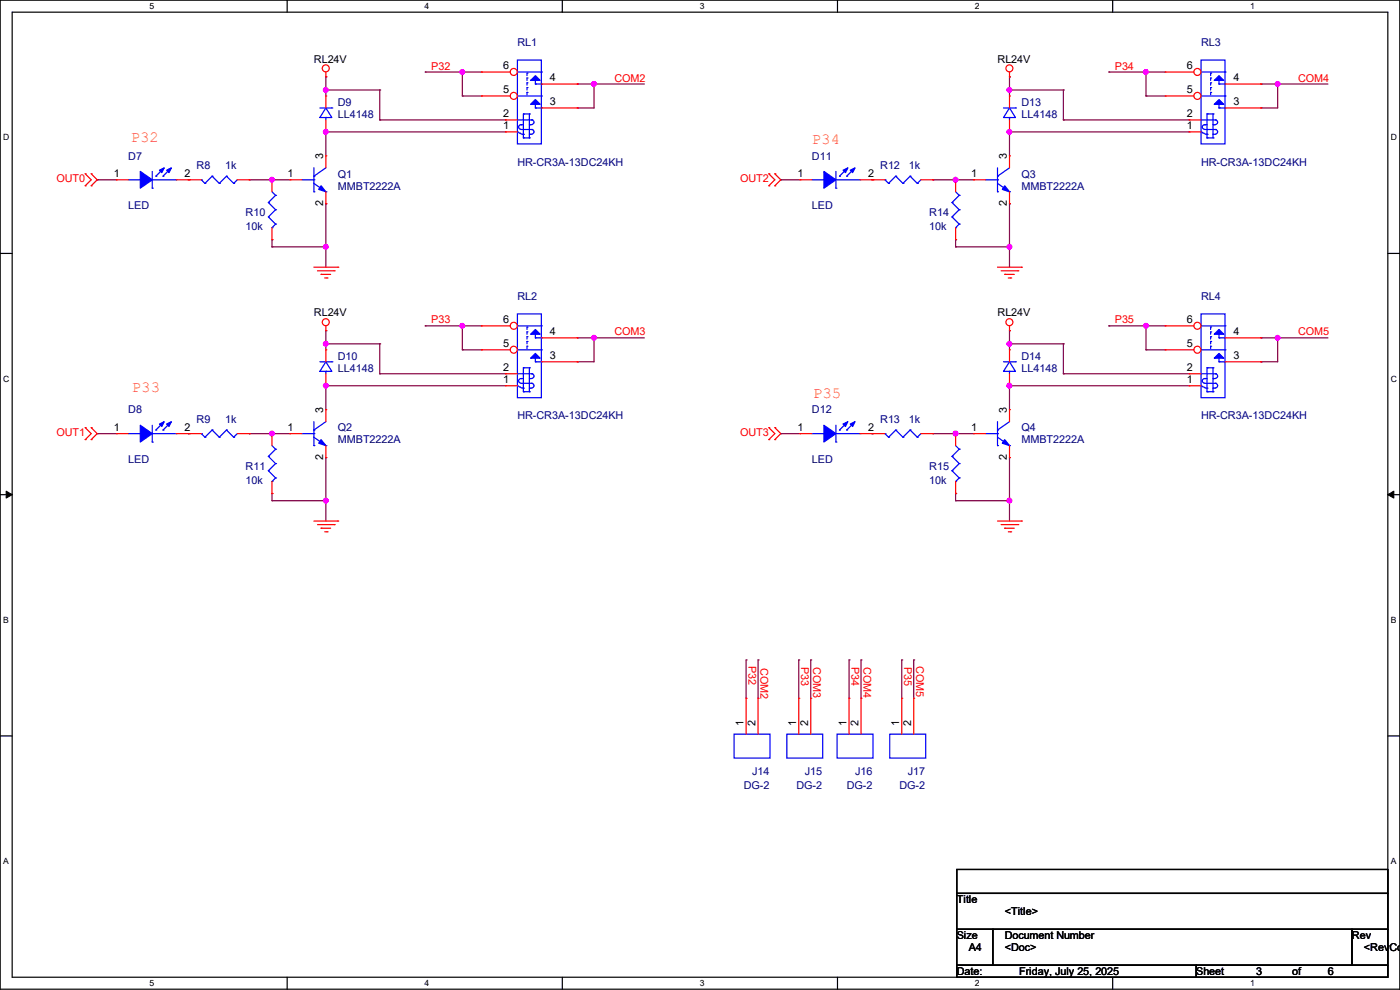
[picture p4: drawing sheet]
<svg xmlns="http://www.w3.org/2000/svg" width="297mm" height="210mm" viewBox="0 0 297 210" stroke-linecap="round" stroke-linejoin="round" font-family="sans-serif">
<path d="M0 0h297v209.8h-297zM2.6 2.6h291.8v204.7h-291.8z" fill="none" stroke="#000" stroke-width=".25"/>
<g fill="#fff">
<path d="M31.7 .3h1v2h-1z"/>
<path d="M31.7 207.6h1v1.9h-1z"/>
</g>
<path d="M60.9 0v2.6M60.9 207.3v2.5" fill="none" stroke="#000" stroke-width=".25"/>
<g fill="#fff">
<path d="M90.1 .3h1v2h-1z"/>
<path d="M90.1 207.6h1v1.9h-1z"/>
</g>
<path d="M119.3 0v2.6M119.3 207.3v2.5" fill="none" stroke="#000" stroke-width=".25"/>
<g fill="#fff">
<path d="M148.5 .3h.9v2h-.9z"/>
<path d="M148.5 207.6h.9v1.9h-.9z"/>
</g>
<path d="M177.7 0v2.6M177.7 207.3v2.5" fill="none" stroke="#000" stroke-width=".25"/>
<g fill="#fff">
<path d="M206.8 .3h1v2h-1z"/>
<path d="M206.8 207.6h1v1.9h-1z"/>
</g>
<path d="M236.1 0v2.6M236.1 207.3v2.5" fill="none" stroke="#000" stroke-width=".25"/>
<g fill="#fff">
<path d="M265.2 .3h1v2h-1z"/>
<path d="M265.2 207.6h1v1.9h-1z"/>
<path d="M.7 28.2h1.2v1.9h-1.2z"/>
<path d="M295.1 28.2h1.2v1.9h-1.2z"/>
<path d="M.7 79.3h1.2v2h-1.2z"/>
<path d="M295.1 79.3h1.2v2h-1.2z"/>
</g>
<path d="M0 53.8h2.6M294.4 53.8h2.6" fill="none" stroke="#000" stroke-width=".25"/>
<g fill="#fff">
<path d="M.7 130.5h1.2v2h-1.2z"/>
<path d="M295.1 130.5h1.1v2h-1.1z"/>
</g>
<path d="M0 104.9h2.6M294.4 104.9h2.6" fill="none" stroke="#000" stroke-width=".25"/>
<path d="M1.3 104.2l1.3 .7-1.3 .8zM294.4 104.9l1.3-.7v1.5z" fill="#000" stroke="#000" stroke-width=".21"/>
<g fill="#fff">
<path d="M.7 181.7h1.2v2h-1.2z"/>
<path d="M295.1 181.7h1.1v2h-1.1z"/>
</g>
<path d="M0 156.1h2.6M294.4 156.1h2.6M203 184.4h91.4v5.1h-91.4zM203 189.5h91.4v7.6h-91.4zM203 197.1h7.6v7.7h-7.6zM210.6 197.1h76.2v7.7h-76.2zM286.8 197.1h7.6v7.7h-7.6zM203 204.8h50.8v2.5h-50.8zM253.8 204.8h40.6v2.5h-40.6z" fill="none" stroke="#000" stroke-width=".25"/>
<g fill="none" stroke="#800040" stroke-width=".25">
<path d="M69.1 19.1h.1M69.1 16.3h.1M69.1 16.3v4.1M69.1 19.1h11.5M80.6 19.1h.1M80.6 19.1v6.3M90.2 15.3h.1M90.2 15.3h12M98.1 15.3h.1M98.1 15.3v5.1M122.5 17.8h.1M122.5 17.8h14.2"/>
<path d="M126 17.8h.1M126 17.8v5.1h-3.5M214.2 19.1h.1M214.2 16.3h.1M214.2 19.1h11.4M214.2 16.3v4.1M225.6 19.1h.1M225.6 19.1v6.3M235.2 15.3h.1M235.2 15.3h12M243.1 15.3h.1M243.1 15.3v5.1"/>
<path d="M267.5 17.8h.1M267.5 17.8h14.2M271.1 17.8h.1M271.1 17.8v5.1h-3.6M20.6 38.1h.1M20.6 38.1h4.1M39.9 38.1h.1M39.9 38.1h.3M52.9 38.1h.1M52.9 38.1h8.6M57.7 38.1h.1M69.1 28h.1"/>
<path d="M69.1 28v5.1M69.1 28h38.1M80.6 25.4h.1M80.6 25.4h26.6M98.1 20.4h.1M98.1 20.4h4.1M122.5 22.9h.1M165.7 38.1h.1M165.7 38.1h4M185 38.1h.1M185 38.1h.2M197.9 38.1h.1"/>
<path d="M197.9 38.1h8.6M202.7 38.1h.1M214.2 28h.1M214.2 28h38.1M214.2 28v5.1M225.6 25.4h.1M225.6 25.4h26.7M243.1 20.4h.1M243.1 20.4h4.1M267.5 22.9h.1M57.7 52.4h.1M57.7 50.8h.1"/>
<path d="M57.7 52.4h11.4M57.7 50.8v1.6M69.1 43.2h.1M69.1 52.4h.1M69.1 43.2v13.5M202.7 52.4h.1M202.7 50.8h.1M202.7 52.4h11.5M202.7 50.8v1.6M214.2 43.2h.1M214.2 52.4h.1M214.2 43.2v13.5"/>
<path d="M69.1 72.9h.1M69.1 70.1h.1M69.1 70.1v4.1M69.1 72.9h11.5M80.6 72.9h.1M80.6 79.3h.1M80.6 72.9v6.4M80.6 79.3h26.6M90.2 69.1h.1M90.2 69.1h12M98.1 69.1h.1M98.1 74.2h.1"/>
<path d="M98.1 69.1v5.1M98.1 74.2h4.1M122.5 76.8h.1M122.5 71.7h.1M122.5 71.7h14.2M126 71.7h.1M126 71.7v5.1h-3.5M214.2 72.9h.1M214.2 70.1h.1M214.2 72.9h11.4M214.2 70.1v4.1M225.6 72.9h.1"/>
<path d="M225.6 79.3h.1M225.6 72.9v6.4M225.6 79.3h26.7M235.2 69.1h.1M235.2 69.1h12M243.1 69.1h.1M243.1 74.2h.1M243.1 74.2h4.1M243.1 69.1v5.1M267.5 76.8h.1M267.5 71.7h.1M267.5 71.7h14.2"/>
<path d="M271.1 71.7h.1M271.1 71.7v5.1h-3.6M20.6 92h.1M20.6 92h4.1M39.9 92h.1M39.9 92h.3M52.9 92h.1M52.9 92h8.6M57.7 92h.1M69.1 97.1h.1M69.1 81.8h.1M69.1 81.8v5.1"/>
<path d="M69.1 97.1v13.4M69.1 81.8h38.1M165.7 92h.1M165.7 92h4M185 92h.1M185 92h.2M197.9 92h.1M197.9 92h8.6M202.7 92h.1M214.2 97.1h.1M214.2 81.8h.1M214.2 81.8v5.1"/>
<path d="M214.2 97.1v13.4M214.2 81.8h38.1M57.7 106.2h.1M57.7 104.7h.1M57.7 104.7v1.5M57.7 106.2h11.4M69.1 106.2h.1M202.7 106.2h.1M202.7 104.7h.1M202.7 106.2h11.5M202.7 104.7v1.5M214.2 106.2h.1"/>
<path d="M158.3 140h.1M158.3 140v8.1M160.8 140h.1M160.8 140v8.1M169.5 140h.1M169.5 140v8.1M172 140h.1M172 140v8.1M180.1 140h.1M180.1 140v8.1M182.7 140h.1M182.7 140v8.1"/>
<path d="M191.3 140h.1M191.3 140v8.1M193.8 140h.1M193.8 140v8.1"/>
</g>
<g fill="#f0f" stroke="#f0f" stroke-width=".25">
<circle cx="69.1" cy="52.3" r=".49"/>
<circle cx="57.7" cy="38.1" r=".49"/>
<circle cx="69.1" cy="28" r=".49"/>
<circle cx="69.1" cy="19.1" r=".49"/>
<circle cx="69.1" cy="106.2" r=".49"/>
<circle cx="57.7" cy="92" r=".49"/>
<circle cx="69.1" cy="72.9" r=".49"/>
<circle cx="214.1" cy="52.3" r=".49"/>
<circle cx="202.7" cy="38.1" r=".49"/>
<circle cx="214.1" cy="19.1" r=".49"/>
<circle cx="214.1" cy="106.2" r=".49"/>
<circle cx="202.7" cy="92" r=".49"/>
<circle cx="214.1" cy="72.9" r=".49"/>
<circle cx="126" cy="17.8" r=".49"/>
<circle cx="69.1" cy="81.8" r=".49"/>
<circle cx="126" cy="71.6" r=".49"/>
<circle cx="214.1" cy="28" r=".49"/>
<circle cx="271" cy="17.8" r=".49"/>
<circle cx="214.1" cy="81.8" r=".49"/>
<circle cx="271" cy="71.6" r=".49"/>
<circle cx="98.1" cy="15.3" r=".49"/>
<circle cx="98.1" cy="69.1" r=".49"/>
<circle cx="243.1" cy="15.3" r=".49"/>
<circle cx="243.1" cy="69.1" r=".49"/>
</g>
<g fill="none" stroke="#f00" stroke-width=".25">
<path d="M69.1 16.3h.1M69.1 15.3v1M214.2 16.3h.1M214.2 15.3v1M18.1 36.9h.1M18.1 39.4h.1M18.1 36.9l1.2 1.2-1.2 1.3M19.3 39.4h.1M19.3 36.9h.1M19.3 36.9l1.3 1.2-1.3 1.3M163.1 36.9h.1M163.1 39.4h.1"/>
<path d="M163.1 36.9l1.3 1.2-1.3 1.3M164.4 39.4h.1M164.4 36.9h.1M164.4 36.9l1.3 1.2-1.3 1.3M66.6 56.7h5.1M67.4 57.4h3.5M68.1 58.2h.1M68.1 58.2h2M68.9 59h.5M69.4 59h.1M70.9 57.4h.1M71.7 56.7h.1"/>
<path d="M211.6 56.7h5.1M212.4 57.4h3.5M213.1 58.2h.1M213.1 58.2h2.1M213.9 59h.5M214.4 59h.1M215.9 57.4h.1M216.7 56.7h.1M69.1 70.1h.1M69.1 69.1v1M214.2 70.1h.1M214.2 69.1v1"/>
<path d="M18.1 90.7h.1M18.1 93.3h.1M18.1 90.7l1.2 1.3-1.2 1.3M19.3 93.3h.1M19.3 90.7h.1M19.3 90.7l1.3 1.3-1.3 1.3M163.1 90.7h.1M163.1 93.3h.1M163.1 90.7l1.3 1.3-1.3 1.3M164.4 93.3h.1M164.4 90.7h.1M164.4 90.7l1.3 1.3-1.3 1.3"/>
<path d="M66.6 110.5h5.1M67.4 111.3h3.5M68.1 112.1h.1M68.1 112.1h2M68.9 112.8h.5M69.4 112.8h.1M70.9 111.3h.1M71.7 110.5h.1M211.6 110.5h5.1M212.4 111.3h3.5M213.1 112.1h.1M213.1 112.1h2.1"/>
<path d="M213.9 112.8h.5M214.4 112.8h.1M215.9 111.3h.1M216.7 110.5h.1"/>
<circle cx="69.1" cy="14.5" r=".74"/>
<circle cx="214.1" cy="14.5" r=".74"/>
<circle cx="69.1" cy="68.3" r=".74"/>
<circle cx="214.1" cy="68.3" r=".74"/>
</g>
<g fill="#00f" stroke="#00f" stroke-width=".25">
<path d="M113.6 69.9l1 1h-2z"/>
<path d="M113.6 75l1 1h-2z"/>
</g>
<g fill="none" stroke="#00f" stroke-width=".25">
<path d="M109.8 66.6h5.1v17.8h-5.1zM109.8 74.2h5.1M109.8 79.3h3M109.8 69.1h5.1M111 78h.1M111 78v5.1M111 78h1.3M111.8 73.4h.1M111.8 72.4h.1M111.8 71.4h.1M111.8 70.4h.1M111.8 69.4h.1"/>
<path d="M111.8 69.4v.5M111.8 70.4v.5M111.8 71.4v.5M111.8 72.4v.5M111.8 73.4v.6M112.3 78h.1M112.3 78v5.1M112.8 79.3h.1M112.8 79.3a.49 .49 0 0 1 .5 .5 .49 .49 0 0 1-.5 .5M113.6 76.8h.1M113.6 71.7h.1M113.6 70.9v.8"/>
<path d="M113.6 76v.8M113.6 76.8h1.3M113.6 71.7h1.3M114.9 74.2h.1M114.9 76.8h.1M114.9 69.1h.1M114.9 71.7h.1M109.8 81.8l.4 .3M110.3 82l.7 .3M110.5 80.3h.1M110.5 80.3h.5M110.5 81.3h2.3"/>
<path d="M110.5 80.3a.49 .49 0 0 0-.5 .5 .49 .49 0 0 0 .5 .5M111 83.1h.1M111 82.3h.1M111 83.1h1.3M112.3 83.1h.1M112.3 80.3h.1M112.3 82.3h.1M112.3 80.3h.5M112.8 81.3h.1M112.8 81.3a.49 .49 0 0 1 .5 .5 .49 .49 0 0 1-.5 .5h-.5"/>
</g>
<circle cx="109" cy="69.1" r=".74" fill="#fff" stroke="#f00" stroke-width=".25"/>
<path d="M102.2 69.1h.1M102.2 69.1h6M114.9 71.7h7.6M122.5 71.7h.1" fill="none" stroke="#f00" stroke-width=".25"/>
<circle cx="109" cy="74.2" r=".74" fill="#fff" stroke="#f00" stroke-width=".25"/>
<g fill="none" stroke="#f00" stroke-width=".25">
<path d="M57.7 38.1h.1M57.7 38.1v2.6M69.1 28h.1M69.1 20.4h.1M69.1 20.4v2.5M69.1 25.4v2.6M202.7 38.1h.1M202.7 38.1v2.6M206.5 38.1h.1M206.5 38.1h2.6M214.2 28h.1M214.2 20.4h.1"/>
<path d="M214.2 33.1h.1M214.2 20.4v2.5M214.2 25.4v2.6M214.2 33.1v2.5M57.7 50.8h.1M57.7 48.3v2.5M202.7 50.8h.1M202.7 48.3v2.5M214.2 43.2h.1M214.2 40.7v2.5M102.2 74.2h.1M102.2 74.2h6"/>
<path d="M107.2 79.3h.1M107.2 79.3h2.6M114.9 76.8h7.6M122.5 76.8h.1M214.2 74.2h.1M214.2 74.2v2.6M214.2 79.3v2.5M107.2 81.8h.1M107.2 81.8h2.6M202.7 92h.1M202.7 92v2.5M214.2 81.8h.1"/>
<path d="M202.7 104.7h.1M202.7 102.2v2.5M169.5 148.1h.1M169.5 148.1v7.6M172 148.1h.1M172 148.1v7.6M191.3 148.1h.1M191.3 148.1v7.6M193.8 148.1h.1M193.8 148.1v7.6"/>
</g>
<g fill="none" stroke="#00f" stroke-width=".25">
<path d="M254.8 12.7h5.1v17.8h-5.1zM254.8 15.3h5.1M256.8 19.6h.1M256.8 18.6h.1M256.8 17.6h.1M256.8 16.6h.1M256.8 15.5h.1M256.8 15.5v.5M256.8 16.6v.5M256.8 17.6v.5M256.8 18.6v.5M256.8 19.6v.5"/>
<path d="M258.6 17.8h.1M258.6 17.1v.7M258.6 17.8h1.3M259.9 15.3h.1M259.9 17.8h.1M67.9 22.9h2.5M69.1 22.9l1.3 2h-2.5zM69.1 24.9h.1M69.1 24.9v.5M70.4 22.9h.1M209.1 38.1h2.5M211.6 37.4h.1"/>
<path d="M211.6 38.1h.1M211.6 38.9l2.6 1.8M211.6 35.6v5.1M212.9 22.9h2.5M214.2 22.9l1.2 2h-2.5zM214.2 24.9h.1M214.2 24.9v.5M214.2 35.6l-2.6 1.8M215.4 22.9h.1M254.8 28l.4 .3M254.8 20.4h5.1M254.8 25.4h3.1"/>
<path d="M255.4 28.2l.4 .2M255.6 26.5h.1M255.6 26.5h.5M255.6 27.5h2.3M255.6 26.5a.49 .49 0 0 0-.5 .4 .49 .49 0 0 0 .5 .5M255.8 28.5h.3M256.1 29.3h.1M256.1 24.2h.1M256.1 28.5h.1M256.1 24.2v5.1M256.1 29.3h1.2M256.1 24.2h1.2"/>
<path d="M257.3 29.3h.1M257.3 24.2h.1M257.3 26.5h.1M257.3 28.5h.1M257.3 24.2v5.1M257.3 26.5h.6M257.3 28.5h.6M257.9 25.4h.1M257.9 27.5h.1M257.9 25.4a.49 .49 0 0 1 .4 .5 .49 .49 0 0 1-.5 .5M257.9 27.5a.49 .49 0 0 1 .4 .5 .49 .49 0 0 1-.5 .4M258.6 22.9h.1"/>
<path d="M258.6 22.9h1.3M258.6 22.1v.8M259.9 20.4h.1M259.9 22.9h.1M56.9 43h.1M56.9 46h.1M56.9 43l1.6 1.5M56.9 46l1.6 1.5M57.7 48.3h.1M57.7 40.7l.8 .7M58.5 41.4h.1M58.5 44.5h.1"/>
<path d="M58.5 47.5h.1M58.5 41.4l-1.6 1.6M58.5 44.5l-1.6 1.5M58.5 47.5l-.8 .8M202 43h.1M202 46h.1M202 43l1.5 1.5M202 46l1.5 1.5M202.7 48.3h.1M202.7 40.7l.8 .7M203.5 41.4h.1M203.5 44.5h.1"/>
<path d="M203.5 47.5h.1M203.5 41.4l-1.5 1.6M203.5 44.5l-1.5 1.5M203.5 47.5l-.8 .8M211.6 40.7h.1M214.2 40.7h.1M212.9 76.8h2.5M214.2 76.8l1.2 2h-2.5zM214.2 78.8h.1M214.2 78.8v.5M215.4 76.8h.1M202 96.8h.1"/>
<path d="M202 99.9h.1M202 96.8l1.5 1.5M202 99.9l1.5 1.5M202.7 94.5l.8 .8M203.5 95.3h.1M203.5 98.3h.1M203.5 95.3l-1.5 1.5M203.5 98.3l-1.5 1.6M202.7 102.2h.1M203.5 101.4h.1M203.5 101.4l-.8 .8M166.9 155.7h7.6v5.1h-7.6z"/>
<path d="M188.8 155.7h7.6v5.1h-7.6z"/>
</g>
<g fill="#00f" stroke="#00f" stroke-width=".25">
<path d="M213.1 39.4l1.1 1.3-1.6-.5z"/>
<path d="M257.6 17.1l1-1.1 1 1.1z"/>
<path d="M257.6 22.1l1-1 1 1z"/>
</g>
<circle cx="254" cy="15.3" r=".74" fill="#fff" stroke="#f00" stroke-width=".25"/>
<path d="M247.2 15.3h.1M247.2 15.3h6.1M259.9 17.8h7.6M267.5 17.8h.1" fill="none" stroke="#f00" stroke-width=".25"/>
<circle cx="254" cy="20.3" r=".74" fill="#fff" stroke="#f00" stroke-width=".25"/>
<g fill="none" stroke="#f00" stroke-width=".25">
<path d="M61.5 38.1h.1M61.5 38.1h2.6M69.1 33.1h.1M69.1 33.1v2.5M247.2 20.4h.1M247.2 20.4h6.1M252.3 25.4h.1M252.3 28h.1M252.3 25.4h2.5M252.3 28h2.5M259.9 22.9h7.6M267.5 22.9h.1"/>
<path d="M69.1 43.2h.1M69.1 40.7v2.5M40.2 92h.1M40.2 92h2.5M50.3 92h2.6M52.9 92h.1"/>
</g>
<g fill="#00f" stroke="#00f" stroke-width=".25">
<path d="M68.1 39.4l1 1.3-1.5-.5z"/>
<path d="M257.6 70.9l1-1 1 1z"/>
<path d="M258.6 75l1 1h-2z"/>
</g>
<g fill="none" stroke="#00f" stroke-width=".25">
<path d="M64.1 38.1h2.5M66.6 37.4h.1M66.6 38.1h.1M66.6 38.9l2.5 1.8M66.6 35.6v5.1M69.1 35.6l-2.5 1.8M66.6 40.7h.1M69.1 40.7h.1M254.8 66.6h5.1v17.8h-5.1zM254.8 74.2h5.1M254.8 79.3h3.1M254.8 69.1h5.1"/>
<path d="M256.1 78h.1M256.1 78v5.1M256.1 78h1.2M256.8 73.4h.1M256.8 72.4h.1M256.8 71.4h.1M256.8 70.4h.1M256.8 69.4h.1M256.8 69.4v.5M256.8 70.4v.5M256.8 71.4v.5M256.8 72.4v.5"/>
<path d="M256.8 73.4v.6M257.3 78h.1M257.3 78v5.1M257.9 79.3h.1M257.9 79.3a.49 .49 0 0 1 .4 .5 .49 .49 0 0 1-.5 .5M258.6 76.8h.1M258.6 71.7h.1M258.6 70.9v.8M258.6 76v.8M258.6 76.8h1.3M258.6 71.7h1.3M259.9 74.2h.1"/>
<path d="M259.9 76.8h.1M259.9 69.1h.1M259.9 71.7h.1M42.7 92h.1M42.7 92l.8 .8M43.5 92.8h.1M45 91.2h.1M45 91.2l1.5 1.6M45 91.2l-1.5 1.6M46.5 92.8h.1M48 91.2h.1M48 91.2l1.6 1.6"/>
<path d="M48 91.2l-1.5 1.6M49.6 92.8h.1M50.3 92l-.7 .8M254.8 81.8l.4 .3M255.4 82l.7 .3M255.6 80.3h.1M255.6 80.3h.5M255.6 81.3h2.3M255.6 80.3a.49 .49 0 0 0-.5 .5 .49 .49 0 0 0 .5 .5M256.1 83.1h.1M256.1 82.3h.1M256.1 83.1h1.2"/>
<path d="M257.3 83.1h.1M257.3 80.3h.1M257.3 82.3h.1M257.3 80.3h.6M257.9 81.3h.1M257.9 81.3a.49 .49 0 0 1 .4 .5 .49 .49 0 0 1-.5 .5h-.5"/>
</g>
<circle cx="254" cy="69.1" r=".74" fill="#fff" stroke="#f00" stroke-width=".25"/>
<path d="M247.2 69.1h.1M247.2 69.1h6.1M259.9 71.7h7.6M267.5 71.7h.1" fill="none" stroke="#f00" stroke-width=".25"/>
<circle cx="254" cy="74.2" r=".74" fill="#fff" stroke="#f00" stroke-width=".25"/>
<g fill="none" stroke="#f00" stroke-width=".25">
<path d="M24.7 38.1h.1M24.7 38.1h2.5M37.4 38.1h2.5M39.9 38.1h.1M169.7 38.1h.1M169.7 38.1h2.6M182.4 38.1h2.6M185 38.1h.1M69.1 74.2h.1M69.1 74.2v2.6M69.1 79.3v2.5M247.2 74.2h.1"/>
<path d="M247.2 74.2h6.1M252.3 79.3h.1M252.3 79.3h2.5M259.9 76.8h7.6M267.5 76.8h.1M57.7 92h.1M57.7 92v2.5M61.5 92h.1M61.5 92h2.6M69.1 81.8h.1M69.1 86.9h.1M69.1 97.1h.1"/>
<path d="M69.1 86.9v2.6M69.1 94.5v2.6M169.7 92h.1M169.7 92h2.6M182.4 92h2.6M185 92h.1M206.5 92h.1M206.5 92h2.6M214.2 86.9h.1M214.2 97.1h.1M214.2 86.9v2.6M214.2 94.5v2.6"/>
<path d="M252.3 81.8h.1M252.3 81.8h2.5M57.7 104.7h.1M57.7 102.2v2.5M158.3 148.1h.1M158.3 148.1v7.6M160.8 148.1h.1M160.8 148.1v7.6"/>
</g>
<g fill="#00f" stroke="#00f" stroke-width=".25">
<path d="M213.1 93.3l1.1 1.2-1.6-.5z"/>
<path d="M68.1 93.3l1 1.2-1.5-.5z"/>
<path d="M113.6 16l1 1.1h-2z"/>
<path d="M113.6 21.1l1 1h-2z"/>
<path d="M174.8 36.4l2.5 1.7-2.5 1.8z" fill-rule="evenodd"/>
<path d="M180.4 36.1l1-.5-.5 1z" fill-rule="evenodd"/>
<path d="M178.9 36.1l1-.5-.5 1z" fill-rule="evenodd"/>
<path d="M29.8 36.4l2.5 1.7-2.5 1.8z" fill-rule="evenodd"/>
<path d="M35.3 36.1l1.1-.5-.5 1z" fill-rule="evenodd"/>
<path d="M33.8 36.1l1-.5-.5 1z" fill-rule="evenodd"/>
<path d="M174.8 90.2l2.5 1.8-2.5 1.8z" fill-rule="evenodd"/>
<path d="M180.4 90l1-.5-.5 1z" fill-rule="evenodd"/>
<path d="M178.9 90l1-.5-.5 1z" fill-rule="evenodd"/>
</g>
<g fill="none" stroke="#00f" stroke-width=".25">
<path d="M109.8 12.7h5.1v17.8h-5.1zM109.8 15.3h5.1M111.8 19.6h.1M111.8 18.6h.1M111.8 17.6h.1M111.8 16.6h.1M111.8 15.5h.1M111.8 15.5v.5M111.8 16.6v.5M111.8 17.6v.5M111.8 18.6v.5M111.8 19.6v.5"/>
<path d="M113.6 17.8h.1M113.6 17.1v.7M113.6 17.8h1.3M114.9 15.3h.1M114.9 17.8h.1M27.2 38.1h2.6M29.8 38.1h.1M32.3 39.9h.1M32.3 38.1h5.1M32.3 36.4v3.5M33.1 37.4h.1M34.6 37.4h.1"/>
<path d="M34.6 35.9l-1.5 1.5M36.1 35.9l-1.5 1.5M37.4 38.1h.1M109.8 28l.4 .3M109.8 20.4h5.1M109.8 25.4h3M110.3 28.2l.5 .2M110.5 26.5h.1M110.5 26.5h.5M110.5 27.5h2.3M110.5 26.5a.49 .49 0 0 0-.5 .4 .49 .49 0 0 0 .5 .5M110.8 28.5h.2"/>
<path d="M111 29.3h.1M111 24.2h.1M111 28.5h.1M111 24.2v5.1M111 29.3h1.3M111 24.2h1.3M112.3 29.3h.1M112.3 24.2h.1M112.3 26.5h.1M112.3 28.5h.1M112.3 24.2v5.1M112.3 26.5h.5"/>
<path d="M112.3 28.5h.5M112.8 25.4h.1M112.8 27.5h.1M112.8 25.4a.49 .49 0 0 1 .5 .5 .49 .49 0 0 1-.5 .5M112.8 27.5a.49 .49 0 0 1 .5 .5 .49 .49 0 0 1-.5 .4M113.6 22.9h.1M113.6 22.1v.8M113.6 22.9h1.3M114.9 20.4h.1M114.9 22.9h.1M172.3 38.1h2.5M174.8 38.1h.1"/>
<path d="M177.3 39.9h.1M177.3 36.4v3.5M177.3 38.1h5.1M178.1 37.4h.1M179.6 37.4h.1M179.6 35.9l-1.5 1.5M181.1 35.9l-1.5 1.5M182.4 38.1h.1M67.9 76.8h2.5M69.1 76.8l1.3 2h-2.5zM69.1 78.8h.1M69.1 78.8v.5"/>
<path d="M70.4 76.8h.1M56.9 96.8h.1M56.9 99.9h.1M56.9 96.8l1.6 1.5M56.9 99.9l1.6 1.5M57.7 94.5l.8 .8M58.5 95.3h.1M58.5 98.3h.1M58.5 95.3l-1.6 1.5M58.5 98.3l-1.6 1.6M64.1 92h2.5M66.6 91.2h.1"/>
<path d="M66.6 94.5h.1M66.6 92h.1M66.6 92.8l2.5 1.7M66.6 89.5v5M69.1 94.5h.1M69.1 89.5l-2.5 1.7M172.3 92h2.5M174.8 92h.1M177.3 93.8h.1M177.3 92h5.1M177.3 90.2v3.6M178.1 91.2h.1"/>
<path d="M179.6 91.2h.1M179.6 89.7l-1.5 1.5M181.1 89.7l-1.5 1.5M182.4 92h.1M209.1 92h2.5M211.6 91.2h.1M211.6 94.5h.1M211.6 92h.1M211.6 92.8l2.6 1.7M211.6 89.5v5M214.2 94.5h.1M214.2 89.5l-2.6 1.7"/>
<path d="M57.7 102.2h.1M58.5 101.4h.1M58.5 101.4l-.8 .8M155.7 155.7h7.7v5.1h-7.7z"/>
</g>
<circle cx="109" cy="15.3" r=".74" fill="#fff" stroke="#f00" stroke-width=".25"/>
<path d="M102.2 15.3h.1M102.2 15.3h6M114.9 17.8h7.6M122.5 17.8h.1" fill="none" stroke="#f00" stroke-width=".25"/>
<circle cx="109" cy="20.3" r=".74" fill="#fff" stroke="#f00" stroke-width=".25"/>
<g fill="none" stroke="#f00" stroke-width=".25">
<path d="M40.2 38.1h.1M40.2 38.1h2.5M50.3 38.1h2.6M52.9 38.1h.1M102.2 20.4h.1M102.2 20.4h6M107.2 25.4h.1M107.2 28h.1M107.2 25.4h2.6M107.2 28h2.6M114.9 22.9h7.6M122.5 22.9h.1"/>
<path d="M185.2 38.1h.1M185.2 38.1h2.5M195.4 38.1h2.5M197.9 38.1h.1M24.7 92h.1M24.7 92h2.5M37.4 92h2.5M39.9 92h.1M185.2 92h.1M185.2 92h2.5M195.4 92h2.5M197.9 92h.1"/>
<path d="M180.1 148.1h.1M180.1 148.1v7.6M182.7 148.1h.1M182.7 148.1v7.6"/>
</g>
<g fill="none" stroke="#00f" stroke-width=".25">
<path d="M42.7 38.1h.1M42.7 38.1l.8 .8M43.5 38.9h.1M45 37.4h.1M45 37.4l1.5 1.5M45 37.4l-1.5 1.5M46.5 38.9h.1M48 37.4h.1M48 37.4l1.6 1.5M48 37.4l-1.5 1.5M49.6 38.9h.1M50.3 38.1l-.7 .8"/>
<path d="M187.7 38.1h.1M187.7 38.1l.8 .8M188.5 38.9h.1M190 37.4h.1M190 37.4l1.6 1.5M190 37.4l-1.5 1.5M191.6 38.9h.1M193.1 37.4h.1M193.1 37.4l1.5 1.5M193.1 37.4l-1.5 1.5M194.6 38.9h.1M195.4 38.1l-.8 .8"/>
<path d="M27.2 92h2.6M29.8 92h.1M32.3 93.8h.1M32.3 90.2v3.6M32.3 92h5.1M33.1 91.2h.1M34.6 91.2h.1M34.6 89.7l-1.5 1.5M36.1 89.7l-1.5 1.5M37.4 92h.1M187.7 92h.1M187.7 92l.8 .8"/>
<path d="M188.5 92.8h.1M190 91.2h.1M190 91.2l1.6 1.6M190 91.2l-1.5 1.6M191.6 92.8h.1M193.1 91.2h.1M193.1 91.2l1.5 1.6M193.1 91.2l-1.5 1.6M194.6 92.8h.1M195.4 92l-.8 .8M177.6 155.7h7.6v5.1h-7.6z"/>
</g>
<g fill="#00f" stroke="#00f" stroke-width=".25">
<path d="M29.8 90.2l2.5 1.8-2.5 1.8z" fill-rule="evenodd"/>
<path d="M35.3 90l1.1-.5-.5 1z" fill-rule="evenodd"/>
<path d="M33.8 90l1-.5-.5 1z" fill-rule="evenodd"/>
</g>
<g fill="#f0f" stroke="#f0f" stroke-width=".25">
<circle cx="69.1" cy="52.3" r=".49"/>
<circle cx="57.7" cy="38.1" r=".49"/>
<circle cx="69.1" cy="28" r=".49"/>
<circle cx="69.1" cy="19.1" r=".49"/>
<circle cx="69.1" cy="106.2" r=".49"/>
<circle cx="57.7" cy="92" r=".49"/>
<circle cx="69.1" cy="72.9" r=".49"/>
<circle cx="214.1" cy="52.3" r=".49"/>
<circle cx="202.7" cy="38.1" r=".49"/>
<circle cx="214.1" cy="19.1" r=".49"/>
<circle cx="214.1" cy="106.2" r=".49"/>
<circle cx="202.7" cy="92" r=".49"/>
<circle cx="214.1" cy="72.9" r=".49"/>
<circle cx="126" cy="17.8" r=".49"/>
<circle cx="69.1" cy="81.8" r=".49"/>
<circle cx="126" cy="71.6" r=".49"/>
<circle cx="214.1" cy="28" r=".49"/>
<circle cx="271" cy="17.8" r=".49"/>
<circle cx="214.1" cy="81.8" r=".49"/>
<circle cx="271" cy="71.6" r=".49"/>
<circle cx="98.1" cy="15.3" r=".49"/>
<circle cx="98.1" cy="69.1" r=".49"/>
<circle cx="243.1" cy="15.3" r=".49"/>
<circle cx="243.1" cy="69.1" r=".49"/>
</g>
<g font-size="3.3" fill="#ff8000">
<text x="27.7" y="30.1">P32</text>
<text x="172.3" y="30.6">P34</text>
<text x="28" y="83.2">P33</text>
<text x="172.5" y="84.5">P35</text>
</g>
<g font-size="2.3" fill="#000080">
<text x="109.8" y="9.7">RL1</text>
<text x="254.8" y="9.7">RL3</text>
<text x="71.7" y="22.4">D9</text>
<text x="216.7" y="22.4">D13</text>
<text x="71.7" y="25">LL4148</text>
<text x="216.7" y="25">LL4148</text>
<text x="27.2" y="33.9">D7</text>
<text x="41.7" y="35.9">R8</text>
<text x="47.8" y="35.9">1k</text>
<text x="109.8" y="35.1">HR-CR3A-13DC24KH</text>
<text x="172.3" y="33.9">D11</text>
<text x="186.7" y="35.9">R12</text>
<text x="192.8" y="35.9">1k</text>
<text x="254.8" y="35.1">HR-CR3A-13DC24KH</text>
<text x="71.7" y="37.7">Q1</text>
<text x="71.7" y="40.2">MMBT2222A</text>
<text x="216.7" y="37.7">Q3</text>
<text x="216.7" y="40.2">MMBT2222A</text>
<text x="27.2" y="44.3">LED</text>
<text x="52.1" y="45.8">R10</text>
<text x="172.3" y="44.3">LED</text>
<text x="197.1" y="45.8">R14</text>
<text x="52.1" y="48.9">10k</text>
<text x="197.1" y="48.9">10k</text>
<text x="109.8" y="63.6">RL2</text>
<text x="254.8" y="63.6">RL4</text>
<text x="71.7" y="76.3">D10</text>
<text x="216.7" y="76.3">D14</text>
<text x="71.7" y="78.8">LL4148</text>
<text x="216.7" y="78.8">LL4148</text>
<text x="27.2" y="87.7">D8</text>
<text x="41.7" y="89.7">R9</text>
<text x="47.8" y="89.7">1k</text>
<text x="109.8" y="89">HR-CR3A-13DC24KH</text>
<text x="172.3" y="87.7">D12</text>
<text x="186.7" y="89.7">R13</text>
<text x="192.8" y="89.7">1k</text>
<text x="254.8" y="89">HR-CR3A-13DC24KH</text>
<text x="71.7" y="91.5">Q2</text>
<text x="71.7" y="94.1">MMBT2222A</text>
<text x="216.7" y="91.5">Q4</text>
<text x="216.7" y="94.1">MMBT2222A</text>
<text x="27.2" y="98.1">LED</text>
<text x="52.1" y="99.7">R11</text>
<text x="172.3" y="98.1">LED</text>
<text x="197.1" y="99.7">R15</text>
<text x="52.1" y="102.7">10k</text>
<text x="197.1" y="102.7">10k</text>
<text x="157.8" y="167.5">DG-2</text>
<text x="159.6" y="164.4">J14</text>
<text x="169" y="167.5">DG-2</text>
<text x="170.7" y="164.4">J15</text>
<text x="179.6" y="167.5">DG-2</text>
<text x="181.4" y="164.4">J16</text>
<text x="190.8" y="167.5">DG-2</text>
<text x="192.6" y="164.4">J17</text>
</g>
<g font-size="2.3">
<text x="66.6" y="13.3">RL24V</text>
<text x="106.7" y="14.7">6</text>
<text x="116.6" y="17.3">4</text>
<text x="211.6" y="13.3">RL24V</text>
<text x="251.8" y="14.7">6</text>
<text x="261.7" y="17.3">4</text>
<text x="106.7" y="19.8">5</text>
<text x="116.6" y="22.4">3</text>
<text x="251.8" y="19.8">5</text>
<text x="261.7" y="22.4">3</text>
<text x="106.7" y="24.9">2</text>
<text x="106.7" y="27.4">1</text>
<text x="251.8" y="24.9">2</text>
<text x="251.8" y="27.4">1</text>
<text x="68.6" y="33.8" transform="rotate(-90 68.6 33.8)">3</text>
<text x="213.6" y="33.8" transform="rotate(-90 213.6 33.8)">3</text>
<text x="24.2" y="37.6">1</text>
<text x="39.2" y="37.6">2</text>
<text x="61" y="37.6">1</text>
<text x="169.2" y="37.6">1</text>
<text x="184.2" y="37.6">2</text>
<text x="206" y="37.6">1</text>
<text x="68.6" y="43.7" transform="rotate(-90 68.6 43.7)">2</text>
<text x="213.6" y="43.7" transform="rotate(-90 213.6 43.7)">2</text>
<text x="66.6" y="67.1">RL24V</text>
<text x="106.7" y="68.6">6</text>
<text x="116.6" y="71.1">4</text>
<text x="211.6" y="67.1">RL24V</text>
<text x="251.8" y="68.6">6</text>
<text x="261.7" y="71.1">4</text>
<text x="106.7" y="73.7">5</text>
<text x="116.6" y="76.2">3</text>
<text x="251.8" y="73.7">5</text>
<text x="261.7" y="76.2">3</text>
<text x="106.7" y="78.7">2</text>
<text x="106.7" y="81.3">1</text>
<text x="251.8" y="78.7">2</text>
<text x="251.8" y="81.3">1</text>
<text x="68.6" y="87.7" transform="rotate(-90 68.6 87.7)">3</text>
<text x="213.6" y="87.7" transform="rotate(-90 213.6 87.7)">3</text>
<text x="24.2" y="91.4">1</text>
<text x="39.2" y="91.4">2</text>
<text x="61" y="91.4">1</text>
<text x="169.2" y="91.4">1</text>
<text x="184.2" y="91.4">2</text>
<text x="206" y="91.4">1</text>
<text x="68.6" y="97.6" transform="rotate(-90 68.6 97.6)">2</text>
<text x="213.6" y="97.6" transform="rotate(-90 213.6 97.6)">2</text>
<text x="157.7" y="154" transform="rotate(-90 157.7 154)">1</text>
<text x="160.3" y="154" transform="rotate(-90 160.3 154)">2</text>
<text x="168.9" y="154" transform="rotate(-90 168.9 154)">1</text>
<text x="171.4" y="154" transform="rotate(-90 171.4 154)">2</text>
<text x="179.6" y="154" transform="rotate(-90 179.6 154)">1</text>
<text x="182.1" y="154" transform="rotate(-90 182.1 154)">2</text>
<text x="190.8" y="154" transform="rotate(-90 190.8 154)">1</text>
<text x="193.3" y="154" transform="rotate(-90 193.3 154)">2</text>
<text x="203" y="191.6">Title</text>
<text x="213.2" y="194.1">&lt;Title&gt;</text>
<text x="203" y="199.2">Size</text>
<text x="205.5" y="201.8">A4</text>
<text x="213.1" y="199.2">Document Number</text>
<text x="213.2" y="201.8">&lt;Doc&gt;</text>
<text x="286.8" y="199.2">Rev</text>
<text x="289.4" y="201.8">&lt;RevCod</text>
<text x="203" y="206.8">Date:</text>
<text x="216.2" y="206.8">Friday, July 25, 2025</text>
<text x="253.8" y="206.8">Sheet</text>
<text x="266.5" y="206.8">3</text>
<text x="274.1" y="206.8">of</text>
<text x="281.7" y="206.8">6</text>
</g>
<g font-size="2.3" fill="#f00">
<text x="91.5" y="14.8">P32</text>
<text x="130.3" y="17.3">COM2</text>
<text x="236.5" y="14.8">P34</text>
<text x="275.4" y="17.3">COM4</text>
<text x="12" y="38.7">OUT0</text>
<text x="157" y="38.7">OUT2</text>
<text x="91.5" y="68.6">P33</text>
<text x="130.3" y="71.2">COM3</text>
<text x="236.5" y="68.6">P35</text>
<text x="275.4" y="71.2">COM5</text>
<text x="12" y="92.5">OUT1</text>
<text x="157" y="92.5">OUT3</text>
<text x="158.8" y="141.3" transform="rotate(90 158.8 141.3)">P32</text>
<text x="161.3" y="141.8" transform="rotate(90 161.3 141.8)">COM2</text>
<text x="170" y="141.5" transform="rotate(90 170 141.5)">P33</text>
<text x="172.5" y="141.5" transform="rotate(90 172.5 141.5)">COM3</text>
<text x="180.6" y="141.5" transform="rotate(90 180.6 141.5)">P34</text>
<text x="183.2" y="141.5" transform="rotate(90 183.2 141.5)">COM4</text>
<text x="191.8" y="141.5" transform="rotate(90 191.8 141.5)">P35</text>
<text x="194.4" y="141.3" transform="rotate(90 194.4 141.3)">COM5</text>
</g>
<g font-size="1.8">
<text x="31.7" y="1.9">5</text>
<text x="90.1" y="1.9">4</text>
<text x="148.5" y="1.9">3</text>
<text x="206.8" y="1.9">2</text>
<text x="265.2" y="1.9">1</text>
<text x=".7" y="29.8">D</text>
<text x="295.1" y="29.8">D</text>
<text x=".7" y="80.9">C</text>
<text x="295.1" y="80.9">C</text>
<text x=".7" y="132.1">B</text>
<text x="295.1" y="132.1">B</text>
<text x=".7" y="183.3">A</text>
<text x="295.1" y="183.3">A</text>
<text x="31.7" y="209.2">5</text>
<text x="90.1" y="209.2">4</text>
<text x="148.5" y="209.2">3</text>
<text x="206.8" y="209.2">2</text>
<text x="265.2" y="209.2">1</text>
</g>
</svg>
